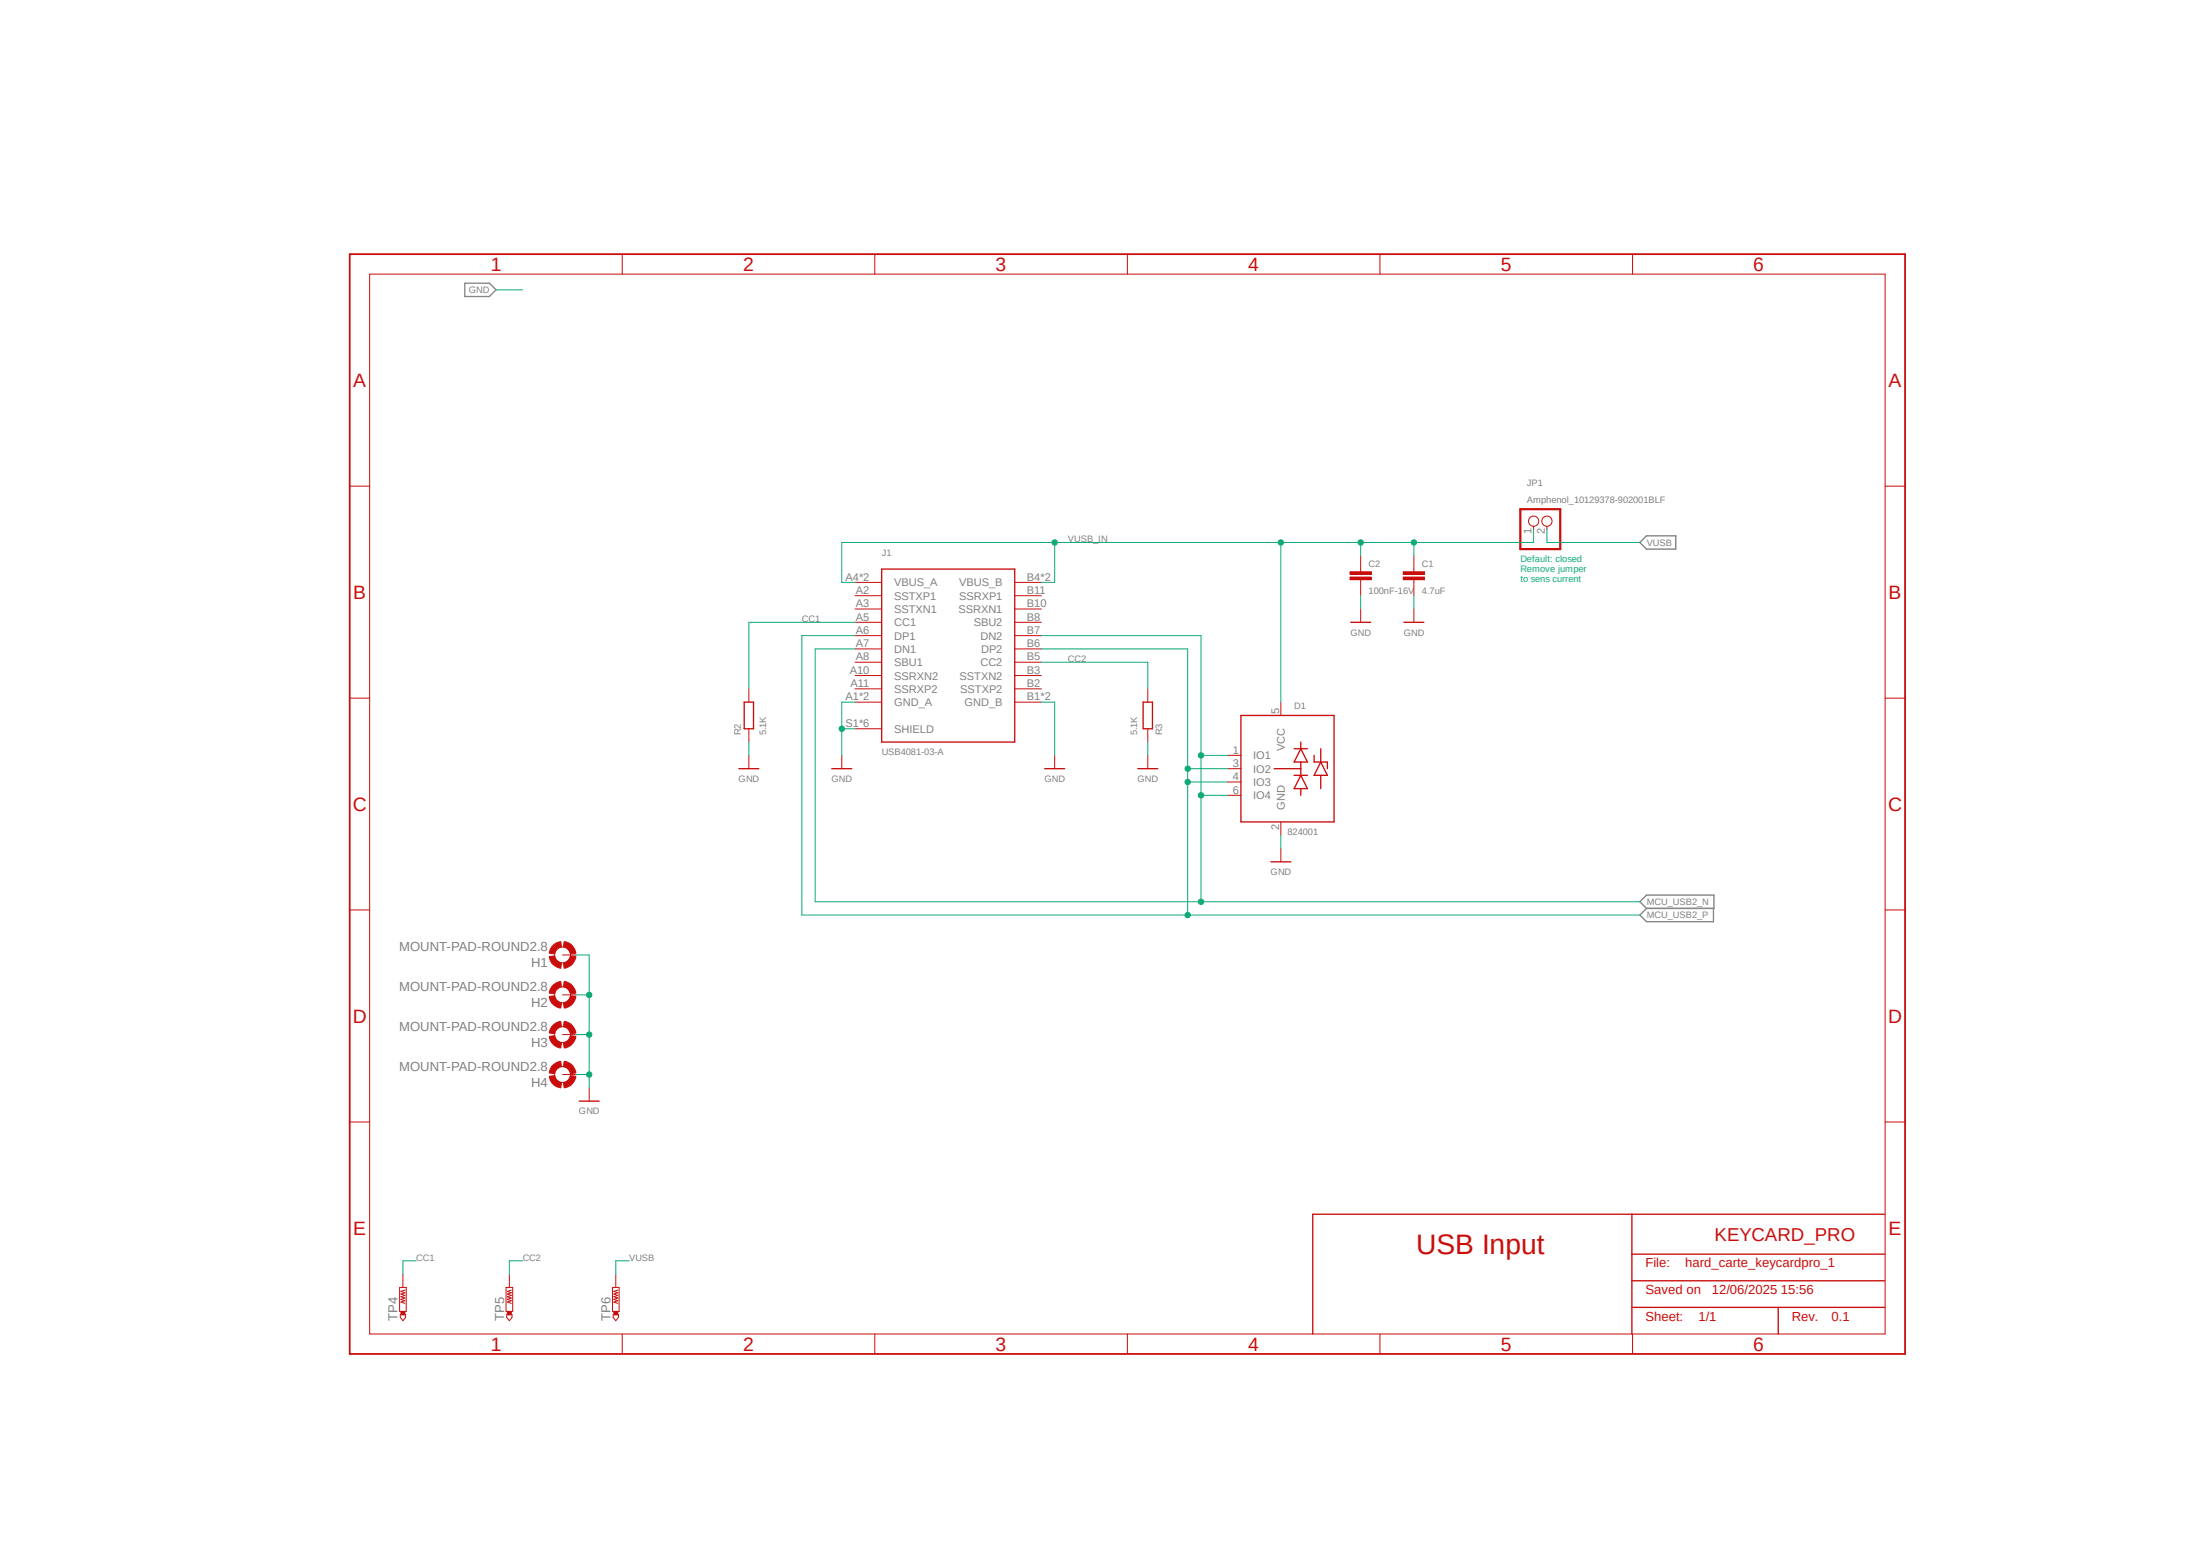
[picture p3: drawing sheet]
<svg xmlns="http://www.w3.org/2000/svg" width="420mm" height="297mm" viewBox="0 0 420 297" stroke-linecap="round" stroke-linejoin="round" font-family="sans-serif">
<path d="M66.3 48.2l297.8 210.8M364.1 48.2l-297.8 210.8" fill="none" stroke="#fff" stroke-width=".19"/>
<path d="M88.7 54.1h4.7l1.3 1.2-1.3 1.3h-4.7zM313.1 103.5l1.2-1.2h5.6v2.5h-5.6zM313.1 172.1l1.2-1.2h12.9v2.5h-12.9zM314.3 173.4l-1.2 1.3 1.2 1.2h12.8v-2.5" fill="none" stroke="#808080" stroke-width=".25"/>
<path d="M269.9 108.6v.5M269.9 110.7v.5" fill="none" stroke="#c90d0c" stroke-width=".19"/>
<path d="M267.9 110.2h4v.5h-4z" fill-rule="evenodd" fill="#c90d0c"/>
<path d="M267.9 110.2h4v.5h-4z" fill="none" stroke="#c90d0c" stroke-width=".19"/>
<path d="M267.9 109.1h4v.5h-4z" fill-rule="evenodd" fill="#c90d0c"/>
<path d="M259.8 108.6v.5M259.8 110.7v.5M267.9 109.1h4v.5h-4zM269.9 106.1v2.5M269.9 111.2v2.5" fill="none" stroke="#c90d0c" stroke-width=".19"/>
<path d="M257.7 110.2h4.1v.5h-4.1z" fill-rule="evenodd" fill="#c90d0c"/>
<path d="M257.7 110.2h4.1v.5h-4.1z" fill="none" stroke="#c90d0c" stroke-width=".19"/>
<path d="M257.7 109.1h4.1v.5h-4.1z" fill-rule="evenodd" fill="#c90d0c"/>
<g fill="none" stroke="#c90d0c" stroke-width=".19">
<path d="M70.6 52.3h289.3v202.3h-289.3zM118.8 48.5v3.8M167 48.5v3.8M215.2 48.5v3.8M263.4 48.5v3.8M311.7 48.5v3.8M66.8 92.8h3.8M359.9 92.8h3.8M163.2 116.2h5.1M163.2 113.7h5.1M163.2 111.2h5.1M163.2 118.8h5.1"/>
<path d="M193.7 116.2h5.1M193.7 113.7h5.1M193.7 111.2h5.1M193.7 118.8h5.1M257.7 109.1h4.1v.5h-4.1zM259.8 106.1v2.5M259.8 111.2v2.5M259.8 116.2v2.6M269.9 116.2v2.6M292.8 100.5v.5M295.3 100.5v.5M66.8 133.3h3.8"/>
<path d="M143 131.5v2.5M143 139.1v2.5M163.2 134h5.1M163.2 121.3h5.1M163.2 126.4h5.1M163.2 123.9h5.1M163.2 128.9h5.1M163.2 131.5h5.1M163.2 139.1h5.1M193.7 134h5.1M193.7 121.3h5.1M193.7 126.4h5.1"/>
<path d="M193.7 123.9h5.1M193.7 128.9h5.1M193.7 131.5h5.1M219.1 131.5v2.5M219.1 139.1v2.5M244.5 134v2.6M359.9 133.3h3.8M143 144.2v2.5M160.7 144.2v2.5M201.3 144.2v2.5M219.1 144.2v2.5M234.4 144.2h2.5"/>
<path d="M234.4 146.7h2.5M234.4 149.3h2.5M234.4 151.8h2.5M244.5 156.9v2.5M66.8 173.7h3.8M244.5 162v2.5M359.9 173.7h3.8M66.8 214.2h3.8M359.9 214.2h3.8M76.3 245.7h1.3v4.6h-1.3zM76.4 251h1v.5l-.5 .6-.5-.6zM77.3 246.3l-.8 .2 .8 .3-.8 .2 .8 .3-.8 .2 .8 .3-.8 .2 .8 .3-.8 .2 .8 .3"/>
<path d="M118.8 254.6v3.8M167 254.6v3.8M215.2 254.6v3.8M263.4 254.6v3.8M311.7 254.6v3.8"/>
<circle cx="292.8" cy="99.5" r=".98"/>
<circle cx="295.3" cy="99.5" r=".98"/>
</g>
<g fill="none" stroke="#c90d0c" stroke-width=".25">
<path d="M168.3 108.6h25.4v33h-25.4zM257.9 118.8h3.8M268 118.8h3.8M142.1 134h1.7v5.1h-1.7zM218.2 134h1.8v5.1h-1.8zM236.9 136.6h17.8v20.3h-17.8zM141.1 146.7h3.8M158.8 146.7h3.8M199.4 146.7h3.8M217.2 146.7h3.8M243.2 146.7h5.1M247.1 148h2.5"/>
<path d="M247.1 142.9h2.5M248.3 142.9l1.3 2.6h-2.5zM248.3 148l1.3 2.5h-2.5zM248.3 141.6v1.3M248.3 145.5v2.5M248.3 150.5v1.3M250.9 144.2v1.3h2.5v1.2M252.1 145.5l1.3 2.5h-2.5zM252.1 142.9v2.6M252.1 148v2.5M242.6 164.5h3.8M311.5 231.8v22.8"/>
<path d="M311.5 239.4h48.3M359.8 231.8h-109.2v22.8M311.5 249.6h48.3M311.5 244.5h48.3M339.5 249.6v5"/>
</g>
<path d="M66.8 48.5h296.9v209.9h-296.9z" fill="none" stroke="#c90d0c" stroke-width=".34"/>
<path d="M290.2 97.2h7.7v7.6h-7.7z" fill="none" stroke="#c90d0c" stroke-width=".42"/>
<path d="M76.5 250.4h.8v.6h-.8z" fill-rule="evenodd" fill="#c90d0c"/>
<path d="M76.5 250.4h.8v.6h-.8zM76.9 243.2v2.5M96.6 245.7h1.3v4.6h-1.3zM96.7 251h1v.5l-.5 .6-.5-.6zM97.6 246.3l-.7 .2 .7 .3-.7 .2 .7 .3-.7 .2 .7 .3-.7 .2 .7 .3-.7 .2 .7 .3" fill="none" stroke="#c90d0c" stroke-width=".19"/>
<path d="M96.9 250.4h.7v.6h-.7z" fill-rule="evenodd" fill="#c90d0c"/>
<path d="M96.9 250.4h.7v.6h-.7zM97.2 243.2v2.5M116.9 245.7h1.3v4.6h-1.3zM117.1 251h1v.5l-.5 .6-.5-.6zM117.9 246.3l-.7 .2 .7 .3-.7 .2 .7 .3-.7 .2 .7 .3-.7 .2 .7 .3-.7 .2 .7 .3" fill="none" stroke="#c90d0c" stroke-width=".19"/>
<path d="M117.2 250.4h.7v.6h-.7z" fill-rule="evenodd" fill="#c90d0c"/>
<path d="M117.2 250.4h.7v.6h-.7zM117.6 243.2v2.5" fill="none" stroke="#c90d0c" stroke-width=".19"/>
<path d="M104.9 182.6l1-.1a1.57 1.57 0 0 0 1.3 1.3l-.1 1a2.57 2.57 0 0 1-2.2-2.2z" fill-rule="evenodd" fill="#c90d0c"/>
<path d="M104.9 182.6l1-.1a1.57 1.57 0 0 0 1.3 1.3l-.1 1a2.57 2.57 0 0 1-2.2-2.2z" fill="none" stroke="#c90d0c" stroke-width=".19"/>
<path d="M107.6 183.8a1.68 1.68 0 0 0 1.3-1.3l1 .1a2.55 2.55 0 0 1-2.2 2.2z" fill-rule="evenodd" fill="#c90d0c"/>
<path d="M107.6 183.8a1.68 1.68 0 0 0 1.3-1.3l1 .1a2.55 2.55 0 0 1-2.2 2.2z" fill="none" stroke="#c90d0c" stroke-width=".19"/>
<path d="M107.7 179.7a2.44 2.44 0 0 1 2.2 2.2l-1 .2a1.57 1.57 0 0 0-1.3-1.3z" fill-rule="evenodd" fill="#c90d0c"/>
<path d="M107.7 179.7a2.44 2.44 0 0 1 2.2 2.2l-1 .2a1.57 1.57 0 0 0-1.3-1.3z" fill="none" stroke="#c90d0c" stroke-width=".19"/>
<path d="M105.8 180.3l.5-.3 .8-.3 .1 1.1a1.47 1.47 0 0 0-1.3 1.3l-1-.2a2.35 2.35 0 0 1 .9-1.6z" fill-rule="evenodd" fill="#c90d0c"/>
<g fill="none" stroke="#c90d0c" stroke-width=".19">
<path d="M105.8 180.3l.5-.3 .8-.3 .1 1.1a1.47 1.47 0 0 0-1.3 1.3l-1-.2a2.35 2.35 0 0 1 .9-1.6zM107.4 182.3h2.5"/>
<circle cx="107.4" cy="182.3" r="1.53"/>
</g>
<path d="M104.9 190.2l1-.1a1.57 1.57 0 0 0 1.3 1.3l-.1 1a2.45 2.45 0 0 1-2.2-2.2z" fill-rule="evenodd" fill="#c90d0c"/>
<path d="M104.9 190.2l1-.1a1.57 1.57 0 0 0 1.3 1.3l-.1 1a2.45 2.45 0 0 1-2.2-2.2z" fill="none" stroke="#c90d0c" stroke-width=".19"/>
<path d="M107.6 191.4a1.68 1.68 0 0 0 1.3-1.3l1 .1a2.47 2.47 0 0 1-2.2 2.2z" fill-rule="evenodd" fill="#c90d0c"/>
<path d="M107.6 191.4a1.68 1.68 0 0 0 1.3-1.3l1 .1a2.47 2.47 0 0 1-2.2 2.2z" fill="none" stroke="#c90d0c" stroke-width=".19"/>
<path d="M107.7 187.4a2.44 2.44 0 0 1 2.2 2.2l-1 .1a1.68 1.68 0 0 0-1.3-1.4z" fill-rule="evenodd" fill="#c90d0c"/>
<path d="M107.7 187.4a2.44 2.44 0 0 1 2.2 2.2l-1 .1a1.68 1.68 0 0 0-1.3-1.4z" fill="none" stroke="#c90d0c" stroke-width=".19"/>
<path d="M105.8 187.9l.5-.3 .8-.2 .1 .9a1.57 1.57 0 0 0-1.3 1.4l-1-.1a2.35 2.35 0 0 1 .9-1.7z" fill-rule="evenodd" fill="#c90d0c"/>
<g fill="none" stroke="#c90d0c" stroke-width=".19">
<path d="M105.8 187.9l.5-.3 .8-.2 .1 .9a1.57 1.57 0 0 0-1.3 1.4l-1-.1a2.35 2.35 0 0 1 .9-1.7zM107.4 189.9h2.5"/>
<circle cx="107.4" cy="189.9" r="1.53"/>
</g>
<path d="M104.9 197.8l1-.1a1.57 1.57 0 0 0 1.3 1.4l-.1 .9a2.45 2.45 0 0 1-2.2-2.2z" fill-rule="evenodd" fill="#c90d0c"/>
<path d="M104.9 197.8l1-.1a1.57 1.57 0 0 0 1.3 1.4l-.1 .9a2.45 2.45 0 0 1-2.2-2.2z" fill="none" stroke="#c90d0c" stroke-width=".19"/>
<path d="M108.9 197.7l1 .1a2.57 2.57 0 0 1-2.2 2.2l-.1-.9a1.68 1.68 0 0 0 1.3-1.4z" fill-rule="evenodd" fill="#c90d0c"/>
<path d="M108.9 197.7l1 .1a2.57 2.57 0 0 1-2.2 2.2l-.1-.9a1.68 1.68 0 0 0 1.3-1.4z" fill="none" stroke="#c90d0c" stroke-width=".19"/>
<path d="M107.7 195a2.44 2.44 0 0 1 2.2 2.2l-1 .1a1.68 1.68 0 0 0-1.3-1.3z" fill-rule="evenodd" fill="#c90d0c"/>
<path d="M107.7 195a2.44 2.44 0 0 1 2.2 2.2l-1 .1a1.68 1.68 0 0 0-1.3-1.3z" fill="none" stroke="#c90d0c" stroke-width=".19"/>
<path d="M105.8 195.5l.5-.3 .8-.2 .1 1a1.57 1.57 0 0 0-1.3 1.3l-1-.1a2.35 2.35 0 0 1 .9-1.7z" fill-rule="evenodd" fill="#c90d0c"/>
<g fill="none" stroke="#c90d0c" stroke-width=".19">
<path d="M105.8 195.5l.5-.3 .8-.2 .1 1a1.57 1.57 0 0 0-1.3 1.3l-1-.1a2.35 2.35 0 0 1 .9-1.7zM107.4 197.5h2.5"/>
<circle cx="107.4" cy="197.5" r="1.53"/>
</g>
<path d="M104.9 205.4l1-.1a1.57 1.57 0 0 0 1.3 1.4l-.1 .9a2.45 2.45 0 0 1-2.2-2.2z" fill-rule="evenodd" fill="#c90d0c"/>
<path d="M104.9 205.4l1-.1a1.57 1.57 0 0 0 1.3 1.4l-.1 .9a2.45 2.45 0 0 1-2.2-2.2z" fill="none" stroke="#c90d0c" stroke-width=".19"/>
<path d="M108.9 205.3l1 .1a2.57 2.57 0 0 1-2.2 2.2l-.1-.9a1.68 1.68 0 0 0 1.3-1.4z" fill-rule="evenodd" fill="#c90d0c"/>
<path d="M108.9 205.3l1 .1a2.57 2.57 0 0 1-2.2 2.2l-.1-.9a1.68 1.68 0 0 0 1.3-1.4z" fill="none" stroke="#c90d0c" stroke-width=".19"/>
<path d="M107.7 202.6a2.44 2.44 0 0 1 2.2 2.2l-1 .1a1.68 1.68 0 0 0-1.3-1.3z" fill-rule="evenodd" fill="#c90d0c"/>
<path d="M107.7 202.6a2.44 2.44 0 0 1 2.2 2.2l-1 .1a1.68 1.68 0 0 0-1.3-1.3z" fill="none" stroke="#c90d0c" stroke-width=".19"/>
<path d="M105.4 203.5a2.49 2.49 0 0 1 1.7-.9l.1 1a1.57 1.57 0 0 0-1.3 1.3l-1-.1z" fill-rule="evenodd" fill="#c90d0c"/>
<g fill="none" stroke="#c90d0c" stroke-width=".19">
<path d="M105.4 203.5a2.49 2.49 0 0 1 1.7-.9l.1 1a1.57 1.57 0 0 0-1.3 1.3l-1-.1zM107.4 205.1h2.5M112.5 207.6v2.6"/>
<circle cx="107.4" cy="205.1" r="1.53"/>
</g>
<path d="M110.6 210.2h3.8" fill="none" stroke="#c90d0c" stroke-width=".25"/>
<path d="M94.7 55.3h5.1M259.8 113.7v2.5M269.9 113.7v2.5M160.7 134v10.2M160.7 139.1h2.5" fill="none" stroke="#0dab76" stroke-width=".19"/>
<circle cx="160.7" cy="139.1" r=".51" fill="#0dab76"/>
<g fill="none" stroke="#0dab76" stroke-width=".19">
<path d="M160.7 134h2.5M198.8 134h2.5v10.2M143 141.6v2.6M219.1 141.6v2.6M244.5 159.4v2.6M109.9 182.3h2.6v25.3M109.9 205.1h2.6"/>
<circle cx="160.7" cy="139.1" r=".51"/>
</g>
<circle cx="112.5" cy="205.1" r=".51" fill="#0dab76"/>
<g fill="none" stroke="#0dab76" stroke-width=".19">
<path d="M109.9 197.5h2.6"/>
<circle cx="112.5" cy="205.1" r=".51"/>
</g>
<circle cx="112.5" cy="197.5" r=".51" fill="#0dab76"/>
<g fill="none" stroke="#0dab76" stroke-width=".19">
<path d="M109.9 189.9h2.6"/>
<circle cx="112.5" cy="197.5" r=".51"/>
</g>
<circle cx="112.5" cy="189.9" r=".51" fill="#0dab76"/>
<g fill="none" stroke="#0dab76" stroke-width=".19">
<path d="M163.2 121.3h-10.1v53.4h160M198.8 123.9h27.9"/>
<circle cx="112.5" cy="189.9" r=".51"/>
</g>
<circle cx="226.7" cy="174.7" r=".51" fill="#0dab76"/>
<g fill="none" stroke="#0dab76" stroke-width=".19">
<path d="M226.7 123.9v50.8M226.7 149.3h7.7"/>
<circle cx="226.7" cy="174.7" r=".51"/>
</g>
<circle cx="226.7" cy="149.3" r=".51" fill="#0dab76"/>
<g fill="none" stroke="#0dab76" stroke-width=".19">
<path d="M226.7 146.7h7.7"/>
<circle cx="226.7" cy="149.3" r=".51"/>
</g>
<circle cx="226.7" cy="146.7" r=".51" fill="#0dab76"/>
<g fill="none" stroke="#0dab76" stroke-width=".19">
<path d="M163.2 123.9h-7.6v48.2h157.5M198.8 121.3h30.5"/>
<circle cx="226.7" cy="146.7" r=".51"/>
</g>
<circle cx="229.3" cy="172.1" r=".51" fill="#0dab76"/>
<g fill="none" stroke="#0dab76" stroke-width=".19">
<path d="M229.3 121.3v50.8M229.3 144.2h5.1"/>
<circle cx="229.3" cy="172.1" r=".51"/>
</g>
<circle cx="229.3" cy="144.2" r=".51" fill="#0dab76"/>
<g fill="none" stroke="#0dab76" stroke-width=".19">
<path d="M229.3 151.8h5.1"/>
<circle cx="229.3" cy="144.2" r=".51"/>
</g>
<circle cx="229.3" cy="151.8" r=".51" fill="#0dab76"/>
<g fill="none" stroke="#0dab76" stroke-width=".19">
<path d="M163.2 118.8h-20.2v12.7M201.3 103.5v7.7h-2.5M259.8 103.5h-99.1v7.7h2.5M295.3 101v2.5h17.8M198.8 126.4h20.3v5.1M79.5 240.7h-2.6v2.5M99.8 240.7h-2.6v2.5M120.1 240.7h-2.5v2.5"/>
<circle cx="229.3" cy="151.8" r=".51"/>
</g>
<circle cx="201.3" cy="103.5" r=".51" fill="#0dab76"/>
<g fill="none" stroke="#0dab76" stroke-width=".19">
<path d="M292.8 103.5h-22.9v2.6"/>
<circle cx="201.3" cy="103.5" r=".51"/>
</g>
<circle cx="269.9" cy="103.5" r=".51" fill="#0dab76"/>
<g fill="none" stroke="#0dab76" stroke-width=".19">
<path d="M269.9 103.5h-10.1v2.6"/>
<circle cx="269.9" cy="103.5" r=".51"/>
</g>
<circle cx="259.8" cy="103.5" r=".51" fill="#0dab76"/>
<g fill="none" stroke="#0dab76" stroke-width=".19">
<path d="M244.5 103.5v30.5M292.8 101v2.5"/>
<circle cx="259.8" cy="103.5" r=".51"/>
</g>
<circle cx="244.5" cy="103.5" r=".51" fill="#0dab76"/>
<circle cx="244.5" cy="103.5" r=".51" fill="none" stroke="#0dab76" stroke-width=".19"/>
<text font-size="5.4" fill="#c90d0c" x="270.3" y="239.4">USB Input</text>
<g font-size="3.7" fill="#c90d0c">
<text x="93.7" y="51.7">1</text>
<text x="141.9" y="51.7">2</text>
<text x="190.1" y="51.7">3</text>
<text x="238.3" y="51.7">4</text>
<text x="286.5" y="51.7">5</text>
<text x="334.7" y="51.7">6</text>
<text x="67.4" y="73.9">A</text>
<text x="360.5" y="73.9">A</text>
<text x="67.4" y="114.3">B</text>
<text x="360.5" y="114.3">B</text>
<text x="67.4" y="154.8">C</text>
<text x="360.5" y="154.8">C</text>
<text x="67.4" y="195.2">D</text>
<text x="360.5" y="195.2">D</text>
<text x="67.4" y="235.7">E</text>
<text x="360.5" y="235.7">E</text>
<text x="93.7" y="257.8">1</text>
<text x="141.9" y="257.8">2</text>
<text x="190.1" y="257.8">3</text>
<text x="238.3" y="257.8">4</text>
<text x="286.5" y="257.8">5</text>
<text x="334.7" y="257.8">6</text>
</g>
<text font-size="3.6" fill="#c90d0c" x="327.3" y="236.9">KEYCARD_PRO</text>
<g font-size="2.5" fill="#808080">
<text x="76.2" y="181.6">MOUNT-PAD-ROUND2.8</text>
<text x="101.4" y="184.6">H1</text>
<text x="76.2" y="189.2">MOUNT-PAD-ROUND2.8</text>
<text x="76.2" y="196.8">MOUNT-PAD-ROUND2.8</text>
<text x="101.4" y="192.2">H2</text>
<text x="101.4" y="199.9">H3</text>
<text x="76.2" y="204.4">MOUNT-PAD-ROUND2.8</text>
<text x="101.4" y="207.5">H4</text>
<text x="75.9" y="252.1" transform="rotate(-90 75.9 252.1)">TP4</text>
<text x="96.2" y="252.1" transform="rotate(-90 96.2 252.1)">TP5</text>
<text x="116.5" y="252.1" transform="rotate(-90 116.5 252.1)">TP6</text>
</g>
<g font-size="2.5" fill="#c90d0c">
<text x="314.1" y="241.9">File:</text>
<text x="321.7" y="241.9">hard_carte_keycardpro_1</text>
<text x="314.1" y="247">Saved on</text>
<text x="326.8" y="247">12/06/2025 15:56</text>
<text x="314.1" y="252.1">Sheet:</text>
<text x="324.2" y="252.1">1/1</text>
<text x="342.1" y="252.1">Rev.</text>
<text x="349.6" y="252.1">0.1</text>
</g>
<g font-size="2.1" fill="#808080">
<text x="292.4" y="102" transform="rotate(-90 292.4 102)">1</text>
<text x="294.9" y="102" transform="rotate(-90 294.9 102)">2</text>
<text x="161.4" y="110.8">A4*2</text>
<text x="163.4" y="113.4">A2</text>
<text x="170.7" y="111.9">VBUS_A</text>
<text x="183.1" y="111.9">VBUS_B</text>
<text x="196" y="110.8">B4*2</text>
<text x="196" y="113.4">B11</text>
<text x="163.4" y="115.9">A3</text>
<text x="163.4" y="118.4">A5</text>
<text x="170.7" y="117">SSTXN1</text>
<text x="170.7" y="114.5">SSTXP1</text>
<text x="170.7" y="119.5">CC1</text>
<text x="183" y="117">SSRXN1</text>
<text x="183.1" y="114.5">SSRXP1</text>
<text x="185.9" y="119.5">SBU2</text>
<text x="196" y="118.4">B8</text>
<text x="196" y="115.9">B10</text>
<text x="163.4" y="121">A6</text>
<text x="163.4" y="123.5">A7</text>
<text x="170.7" y="122.1">DP1</text>
<text x="170.7" y="124.6">DN1</text>
<text x="187.2" y="122.1">DN2</text>
<text x="187.3" y="124.6">DP2</text>
<text x="196" y="123.5">B6</text>
<text x="196" y="121">B7</text>
<text x="162.2" y="128.6">A10</text>
<text x="162.4" y="131.1">A11</text>
<text x="163.4" y="126.1">A8</text>
<text x="170.7" y="127.2">SBU1</text>
<text x="170.7" y="129.7">SSRXN2</text>
<text x="183.2" y="129.7">SSTXN2</text>
<text x="187.2" y="127.2">CC2</text>
<text x="196" y="128.6">B3</text>
<text x="196" y="131.1">B2</text>
<text x="196" y="126.1">B5</text>
<text x="161.4" y="133.7">A1*2</text>
<text x="170.7" y="134.8">GND_A</text>
<text x="170.7" y="132.2">SSRXP2</text>
<text x="183.3" y="132.2">SSTXP2</text>
<text x="184.1" y="134.8">GND_B</text>
<text x="196" y="133.7">B1*2</text>
<text x="244.2" y="136.2" transform="rotate(-90 244.2 136.2)">5</text>
<text x="161.4" y="138.8">S1*6</text>
<text x="170.7" y="139.9">SHIELD</text>
<text x="235.4" y="143.8">1</text>
<text x="245.3" y="143.3" transform="rotate(-90 245.3 143.3)">VCC</text>
<text x="235.4" y="146.4">3</text>
<text x="235.4" y="148.9">4</text>
<text x="239.2" y="144.9">IO1</text>
<text x="239.2" y="147.5">IO2</text>
<text x="235.4" y="151.5">6</text>
<text x="239.2" y="150">IO3</text>
<text x="239.2" y="152.6">IO4</text>
<text x="245.3" y="154.6" transform="rotate(-90 245.3 154.6)">GND</text>
<text x="244.2" y="158.4" transform="rotate(-90 244.2 158.4)">2</text>
</g>
<g font-size="1.8" fill="#808080">
<text x="89.5" y="56">GND</text>
<text x="291.5" y="95.9">Amphenol_10129378-902001BLF</text>
<text x="291.5" y="92.8">JP1</text>
<text x="168.3" y="106.1">J1</text>
<text x="203.9" y="103.5">VUSB_IN</text>
<text x="314.4" y="104.2">VUSB</text>
<text x="261.3" y="113.3">100nF-16V</text>
<text x="261.3" y="108.2">C2</text>
<text x="271.4" y="113.3">4.7uF</text>
<text x="271.4" y="108.2">C1</text>
<text x="153.1" y="118.8">CC1</text>
<text x="257.8" y="121.3">GND</text>
<text x="268" y="121.3">GND</text>
<text x="203.9" y="126.4">CC2</text>
<text x="247.1" y="135.3">D1</text>
<text x="141.4" y="140.4" transform="rotate(-90 141.4 140.4)">R2</text>
<text x="146.3" y="140.4" transform="rotate(-90 146.3 140.4)">5.1K</text>
<text x="217.1" y="140.4" transform="rotate(-90 217.1 140.4)">5.1K</text>
<text x="221.9" y="140.4" transform="rotate(-90 221.9 140.4)">R3</text>
<text x="141" y="149.3">GND</text>
<text x="158.8" y="149.3">GND</text>
<text x="168.3" y="144.2">USB4081-03-A</text>
<text x="199.4" y="149.3">GND</text>
<text x="217.1" y="149.3">GND</text>
<text x="245.8" y="159.4">824001</text>
<text x="242.6" y="167">GND</text>
<text x="314.4" y="172.8">MCU_USB2_N</text>
<text x="314.4" y="175.3">MCU_USB2_P</text>
<text x="110.5" y="212.7">GND</text>
<text x="79.5" y="240.7">CC1</text>
<text x="99.8" y="240.7">CC2</text>
<text x="120.1" y="240.7">VUSB</text>
</g>
<g font-size="1.8" fill="#0dab76">
<text x="290.2" y="107.4">Default: closed</text>
<text x="290.2" y="109.3">Remove jumper</text>
<text x="290.2" y="111.2">to sens current</text>
</g>
</svg>
